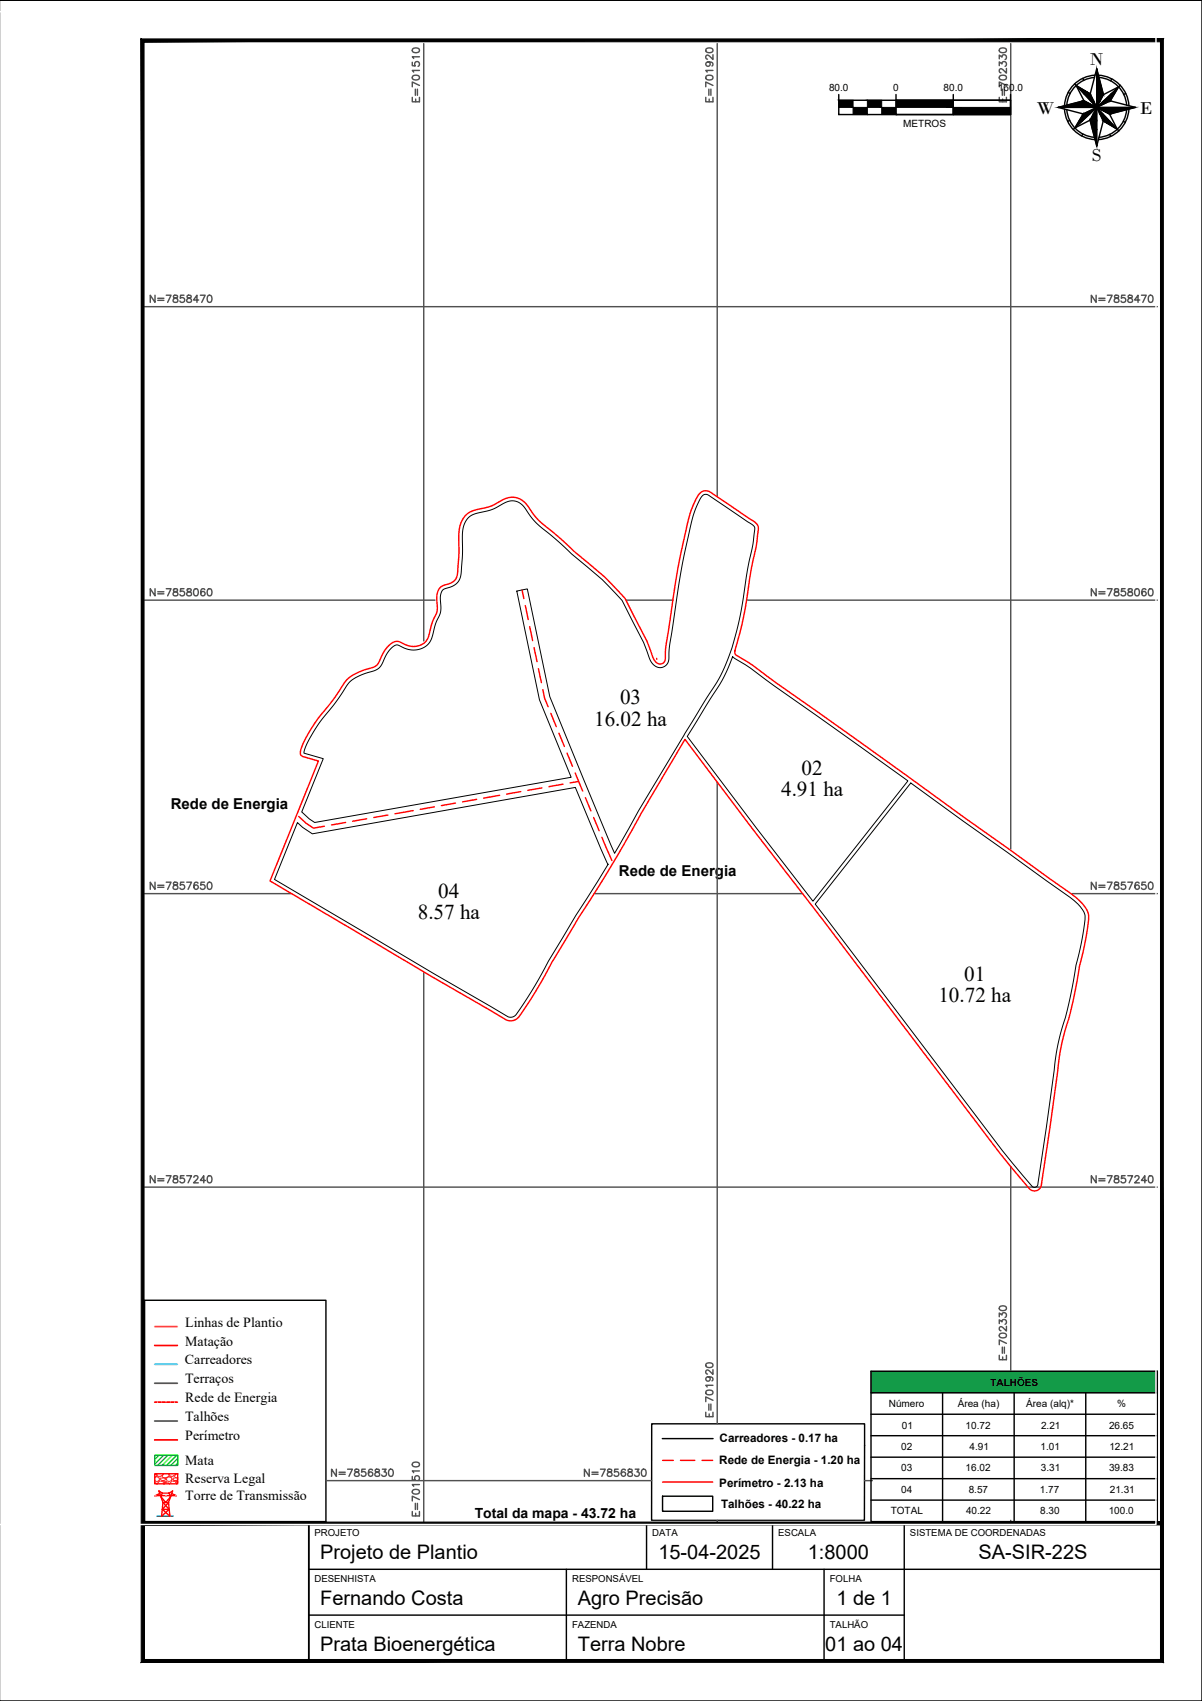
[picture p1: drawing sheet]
<svg xmlns="http://www.w3.org/2000/svg" width="210mm" height="297mm" viewBox="0 0 210 297" stroke-linecap="round" stroke-linejoin="round" font-family="sans-serif">
<!-- layer: Rede de Energia -->
<g fill="none" stroke="#f00" stroke-width=".25">
<path d="M91.2 103l.3 1.5M91.7 105.8l.5 2.4M92.5 109.4l.5 2.5M93.3 113.1l.5 2.4M94 116.8l.5 2.4M83.2 139.6l-2.4 .4M87.2 138.9l-2.7 .5M90.9 138.2l-2.4 .5M94.6 137.6l-2.4 .4M94.8 120.4l.3 1.5 .6 1.5M96.2 124.6l.9 2.3M97.6 128l1 2.4"/>
<path d="M98.3 136.9l-2.4 .5M99 131.5l1 2.3M100.4 135l1.3 3.1M101 136.5l-1.4 .2M102.2 139.3l1 2.3M52.2 142.6l1.2 1.1 1.3 .9 2-.3M60.3 143.6l-2.4 .5M64 143l-2.4 .4M67.7 142.3l-2.4 .5M72.2 141.5l-3.2 .6M75.8 140.9l-2.4 .4M79.5 140.2l-2.4 .5"/>
<path d="M103.7 142.8l.9 2.3M105.1 146.2l1.8 4.1"/>
</g>
<path d="M81.3 90a4 4 0 0 1 2.3-1.1l2.1-.5 1.5-.8a3.4 3.4 0 0 1 5.3 1.2 11.1 11.1 0 0 0 2.9 3.2l10.2 8.8 3.6 3.7 3.8 7.4 1 2.8a1.25 1.25 0 0 0 1.9 1l.3-.5 .1-2.5 1.3-8.3a134.6 134.6 0 0 1 2.8-14.2 8.8 8.8 0 0 1 2-4.3 1.52 1.52 0 0 1 1.9 .2l6.6 4.5a2.1 2.1 0 0 1 1.5 1.8v.3a41.9 41.9 0 0 1-1.2 6.9l-1.3 8.1-1.6 6 .2 .6a49 49 0 0 1 7.1 5l14.1 9.9 38.3 27.6a4.6 4.6 0 0 1 2.1 3.2l-.5 3.9-1.3 6.1a76.3 76.3 0 0 1-2.7 11.5l-.6 3-1.7 12.4-1.5 10.1a1.23 1.23 0 0 1-2 .7l-5.2-6.4-55-72.2-7.5 12.8-5.3 9.2a419.5 419.5 0 0 0-12.8 21.3l-3.4 5.2a1.86 1.86 0 0 1-2.2 .5l-41.2-24.3 8.4-20.9-2.7-.8a.85 .85 0 0 1-.3-1.3 23.4 23.4 0 0 1 3.7-6.2l2.1-2.8 1.5-2.2a6.9 6.9 0 0 1 4.8-2.9 1.96 1.96 0 0 0 1.6-1.4 6.2 6.2 0 0 1 2.1-2.9 1.44 1.44 0 0 1 1.7-.2l.6 .3a2.89 2.89 0 0 0 4.3-2.1l.5-1.8 .8-1.8v-1.8a2.38 2.38 0 0 1 1.1-2.8l.8-.2a2.14 2.14 0 0 0 1.7-2.4l.2-3.1v-2.3a5.9 5.9 0 0 1 .9-3.8zM114.7 115.1h.1" fill="none" stroke="#f00" stroke-width=".25"/>
<!-- layer: Legenda -->
<path d="M25.3 227.1h31.6v38.6h-31.6zM113.8 248.6h37.2l-.1 16.9h-37.1zM115.7 261.3h8.8v2.6h-8.8z" fill="none" stroke="#000" stroke-width=".25"/>
<path d="M27 257.4h4v1.7h-4zM115.7 258.8h8.8M115.7 255h1.9M118.8 255h2.5M122.6 255h1.9" fill="none" stroke="#f00" stroke-width=".25"/>
<!-- layer: 0 -->
<path d="M115.7 251.2h8.8" fill="none" stroke="#000" stroke-width=".25"/>
<path d="M-.1 2h202v264.2h-202M25.3 7.6h176.8v258.1h-176.8z" fill="none" stroke="#fff" stroke-width=".25"/>
<!-- layer: PERIMETRO -->
<g fill="none" stroke="#cd2027" stroke-width=".17">
<path d="M27 258.9l.4 .2M27 258l.4-.1 .3 .1 .2 .3-.2 .3-.3 .1-.4-.1M27 258h.1M27.1 257.4l.3 .1-.1 .3-.3 .1M27.4 257.4l.2 .4h.4l.5-.4M27.4 259.1h.1M27.4 259.1l.5-.5 .5 .1 .2 .4M28.1 258.1l-.1 .2 .2 .3 .5-.1 .2-.2-.4-.2h-.4M28.5 257.4h.1M28.6 258.7h.4l-.3 .2zM28.6 257.4l-.3 .4 .1 .2 .6 .1 .4-.3 .1-.3-.2-.1M28.7 259.1l.2-.2 .6 .2"/>
<path d="M28.7 259.1h.1M29 258.3l.2 .3 .3 .1 .4-.1 .1-.3-.1-.3-.4-.1-.3 .1-.1 .3M29.5 257.4l.2 .4h.5l.5-.4M29.6 259.1l.5-.5 .5 .1 .2 .4M29.6 259.1h.1M30.2 258.1l.8 .1M30.2 258.1v.2l.2 .3 .5-.1 .1-.1M30.8 257.4l-.3 .4 .1 .2h.4M30.9 259.1h.1M31 259l-.1 .1M31 258.7h-.2l.1 .2 .1-.1"/>
</g>
<!-- layer: Legenda -->
<path d="M27 231.7h4" fill="none" stroke="#ffbf00" stroke-width=".3"/>
<path d="M27 235h4M27 244.8h.4M27 251.4h4M27.6 244.8h.5M28.4 244.8h.5M29.1 244.8h.5M29.9 244.8h.5M30.6 244.8h.4" fill="none" stroke="#f00" stroke-width=".3"/>
<path d="M27 238.3h4" fill="none" stroke="#00bfff" stroke-width=".3"/>
<path d="M27 241.6h4M27 248.1h4" fill="none" stroke="#545454" stroke-width=".3"/>
<!-- layer: App -->
<path d="M27.8 254.1l-.8 .8M28.5 254.1l-1.5 1.6M29.3 254.1l-1.8 1.8M30.1 254.1l-1.8 1.8M30.8 254.1l-1.7 1.8M31 254.7l-1.2 1.2M31 255.5l-.4 .4" fill="none" stroke="#0f0" stroke-width=".25"/>
<!-- layer: Legenda -->
<path d="M27 254.1h4v1.8h-4z" fill="none" stroke="#0f0" stroke-width=".25"/>
<!-- layer: Torre -->
<path d="M27.9 260.8l-.8 .4h3.6l-.7-.4M28.3 260.7h1.2l.3 .7-.9 1-.8-1zM28.3 263.6h1.2M28.3 260.7l-.6-.3 .8 2M28.5 262.4l1 1.2-1.3 1.2zM29.4 262.4l.3 2.4-1.4-1.2zM29.5 260.7l.6-.3-.7 2h-.9" fill="none" stroke="#f00" stroke-width=".25"/>
<path d="M27.4 264.8h2.9" fill="none" stroke="#00f" stroke-width=".25"/>
<!-- layer: aisladores -->
<g fill="none" stroke="#f0f" stroke-width=".25">
<path d="M27.1 261.2h.1M27.1 261.3h.1M28.9 261.2h.1M28.9 261.3h.1M30.7 261.2h.1M30.7 261.3h.1"/>
<circle cx="27.1" cy="261.3" r=".01"/>
<circle cx="28.9" cy="261.3" r=".01"/>
<circle cx="30.7" cy="261.3" r=".01"/>
</g>
<!-- layer: MALHA -->
<g fill="none" stroke="#505050" stroke-width=".25">
<path d="M74 7.6v104.3M125.2 7.6v79.1M174.5 17v.8h1.3v-.8M174.5 11.5v-.7l.5 .4a.42 .42 0 0 1 .7-.3 .42 .42 0 0 1-.2 .7M174.5 10.3v-.7l.5 .4a.42 .42 0 0 1 .7-.3 .42 .42 0 0 1-.2 .7M174.6 13.3l.4-.2a.53 .53 0 0 1 .8 .5 .72 .72 0 0 1-1.3 0zM174.6 8.5l.4-.1a.53 .53 0 0 1 .8 .4 .72 .72 0 0 1-1.3 0zM175 15.6v1M175.1 17.3v.5M175.4 15.6v1M175.8 14.9l-1.3-.6v.9M175.8 11.9v.9l-.6-.6-.5-.2-.2 .2v.3l.3 .2"/>
<path d="M176.5 7.6v140.7M25.3 53.6h176.8M27.1 51.6v1.2l-.9-1.2v1.2M27.5 52.1h1.1M27.5 52.4h1.1M29 51.6h.9l-.6 1.2M30.3 51.6v.4l.4 .1a.36 .36 0 0 1 .4 .3 .36 .36 0 0 1-.3 .4l-.5-.1-.1-.3 .2-.2 .5-.2 .1-.3a.47 .47 0 0 0-.7-.1zM32.1 51.6h-.6v.5a.44 .44 0 0 1 .6 0 .44 .44 0 0 1 0 .6 .44 .44 0 0 1-.7-.1M32.7 51.6v.4l.4 .1a.36 .36 0 0 1 .3 .3 .36 .36 0 0 1-.3 .4l-.4-.1-.1-.3 .2-.2 .5-.2 .1-.3a.47 .47 0 0 0-.7-.1zM34.7 52.4h-.9l.6-.8v1.2M35 51.6h.8l-.6 1.2M36.4 51.6a.4 .4 0 0 1 .5 .2l.1 .3a.54 .54 0 0 1-.5 .7 .79 .79 0 0 1-.1-1.2z"/>
<path d="M191.4 51.6v1.2l-.8-1.2v1.2M191.9 52.1h1.1M191.9 52.4h1.1M193.4 51.6h.8l-.6 1.2M194.7 51.6v.4l.3 .1a.36 .36 0 0 1 .4 .3 .36 .36 0 0 1-.3 .4l-.4-.1-.1-.1a.63 .63 0 0 1 .7-.6v-.3a.47 .47 0 0 0-.6-.1zM196.5 51.6h-.6l-.1 .5a.44 .44 0 0 1 .7 0 .44 .44 0 0 1-.1 .6 .44 .44 0 0 1-.6-.1M197.1 51.6v.4l.3 .1a.36 .36 0 0 1 .4 .3 .36 .36 0 0 1-.3 .4l-.4-.1-.2-.1a.63 .63 0 0 1 .8-.6v-.3a.47 .47 0 0 0-.6-.1zM199 52.4h-.9l.6-.8v1.2M199.3 51.6h.9l-.6 1.2M200.7 51.6a.41 .41 0 0 1 .6 .2l.1 .3a.53 .53 0 0 1-.5 .7 .8 .8 0 0 1-.2-1.2zM25.3 104.8h50.7M27.1 102.8v1.3l-.9-1.3v1.3"/>
<path d="M27.5 103.3h1.1M27.5 103.7h1.1M29 102.8h.9l-.6 1.3M30.3 102.9v.3l.4 .1a.36 .36 0 0 1 .4 .4 .36 .36 0 0 1-.3 .4l-.5-.1-.1-.4 .2-.2 .5-.2 .1-.2a.47 .47 0 0 0-.7-.1zM32.1 102.8h-.6v.5a.44 .44 0 0 1 .6 0 .44 .44 0 0 1 0 .7 .44 .44 0 0 1-.7-.2M32.7 102.9v.3l.4 .1a.36 .36 0 0 1 .3 .4 .36 .36 0 0 1-.3 .4l-.4-.1-.1-.4 .2-.2 .5-.2 .1-.2a.47 .47 0 0 0-.7-.1zM34 102.9a.4 .4 0 0 1 .6 .1v.3a.54 .54 0 0 1-.4 .8 .79 .79 0 0 1-.2-1.2zM35.8 103l-.1-.1a.4 .4 0 0 0-.6 .1 .72 .72 0 0 0 .3 1.1 .39 .39 0 0 0 .4-.4 .39 .39 0 0 0-.3-.4 .39 .39 0 0 0-.5 .3M36.4 102.9a.4 .4 0 0 1 .5 .1l.1 .3a.54 .54 0 0 1-.5 .8 .79 .79 0 0 1-.1-1.2zM109.3 104.8h8.2M130.4 104.8h71.7M191.4 102.8v1.3l-.8-1.3v1.3"/>
<path d="M191.9 103.3h1.1M191.9 103.7h1.1M193.4 102.8h.8l-.6 1.3M194.7 102.9v.3l.3 .1a.36 .36 0 0 1 .4 .4 .36 .36 0 0 1-.3 .4l-.4-.1-.1-.2a.63 .63 0 0 1 .7-.6v-.2a.47 .47 0 0 0-.6-.1zM196.5 102.8h-.6l-.1 .5a.44 .44 0 0 1 .7 0 .44 .44 0 0 1-.1 .7 .44 .44 0 0 1-.6-.2M197.1 102.9v.3l.3 .1a.36 .36 0 0 1 .4 .4 .36 .36 0 0 1-.3 .4l-.4-.1-.2-.2a.63 .63 0 0 1 .8-.6v-.2a.47 .47 0 0 0-.6-.1zM198.3 102.9a.4 .4 0 0 1 .6 .1l.1 .3a.53 .53 0 0 1-.5 .8 .8 .8 0 0 1-.2-1.2zM200.1 103l-.1-.1a.41 .41 0 0 0-.6 .1 .73 .73 0 0 0 .3 1.1 .39 .39 0 0 0 .5-.4 .39 .39 0 0 0-.4-.4 .39 .39 0 0 0-.4 .3M200.7 102.9a.41 .41 0 0 1 .6 .1l.1 .3a.53 .53 0 0 1-.5 .8 .8 .8 0 0 1-.2-1.2zM125.2 136.6v112M25.3 156.1h25.6M27.1 154.1v1.2l-.9-1.2v1.2"/>
<path d="M27.5 154.6h1.1M27.5 154.9h1.1M29 154.1h.9l-.6 1.2M30.3 154.1v.4l.4 .1a.36 .36 0 0 1 .4 .3 .36 .36 0 0 1-.3 .4l-.5-.1-.1-.1a.63 .63 0 0 1 .7-.6l.1-.3a.47 .47 0 0 0-.7-.1zM32.1 154.1h-.6v.5a.44 .44 0 0 1 .6 0 .44 .44 0 0 1 0 .6 .44 .44 0 0 1-.7-.1M32.6 154.1h.8l-.6 1.2M34.6 154.2l-.1-.1a.4 .4 0 0 0-.6 .2 .74 .74 0 0 0 .3 1 .39 .39 0 0 0 .4-.3 .39 .39 0 0 0-.3-.5 .39 .39 0 0 0-.4 .4M35.7 154.1h-.6l-.1 .5a.44 .44 0 0 1 .7 0 .44 .44 0 0 1-.1 .6 .44 .44 0 0 1-.6-.1M36.4 154.1a.4 .4 0 0 1 .5 .2l.1 .3a.54 .54 0 0 1-.5 .7 .8 .8 0 0 1-.1-1.2zM103.8 156.1h36.4M187.2 156.1h14.9M191.4 154.1v1.2l-.8-1.2v1.2"/>
<path d="M191.9 154.6h1.1M191.9 154.9h1.1M193.4 154.1h.8l-.6 1.2M194.7 154.1v.4l.3 .1a.36 .36 0 0 1 .4 .3 .36 .36 0 0 1-.3 .4l-.4-.1-.1-.1a.63 .63 0 0 1 .7-.6v-.3a.47 .47 0 0 0-.6-.1zM196.5 154.1h-.6l-.1 .5a.44 .44 0 0 1 .7 0 .44 .44 0 0 1-.1 .6 .44 .44 0 0 1-.6-.1M196.9 154.1h.9l-.6 1.2M198.9 154.2v-.1a.4 .4 0 0 0-.6 .2 .73 .73 0 0 0 .3 1 .39 .39 0 0 0 .4-.4 .39 .39 0 0 0-.4-.4 .39 .39 0 0 0-.4 .4M200 154.1h-.6v.5a.44 .44 0 0 1 .7 0 .44 .44 0 0 1-.1 .6 .44 .44 0 0 1-.7-.1M200.7 154.1a.4 .4 0 0 1 .6 .2l.1 .3a.53 .53 0 0 1-.5 .7 .81 .81 0 0 1-.2-1.2zM74 169.7v96M25.3 207.3h176.8M27.1 205.3v1.3l-.9-1.3v1.3"/>
<path d="M27.5 205.8h1.1M27.5 206.2h1.1M29 205.3h.9l-.6 1.3M30.3 205.4v.3l.4 .1a.36 .36 0 0 1 .4 .4 .36 .36 0 0 1-.3 .4l-.5-.1-.1-.2a.63 .63 0 0 1 .7-.6l.1-.2a.48 .48 0 0 0-.7-.1zM32.1 205.3h-.6v.5a.44 .44 0 0 1 .6 0 .44 .44 0 0 1 0 .7 .44 .44 0 0 1-.7-.2M32.6 205.3h.8l-.6 1.3M33.9 205.6l.2-.3 .4 .1 .1 .1-.2 .5-.6 .6h.8M35.9 206.1h-.9l.6-.8v1.3M36.4 205.4a.4 .4 0 0 1 .5 .1l.1 .3a.54 .54 0 0 1-.5 .8 .8 .8 0 0 1-.1-1.2zM176.5 203.7v35.5M191.4 205.3v1.3l-.8-1.3v1.3M191.9 205.8h1.1"/>
<path d="M191.9 206.2h1.1M193.4 205.3h.8l-.6 1.3M194.7 205.4v.3l.3 .1a.36 .36 0 0 1 .4 .4 .36 .36 0 0 1-.3 .4l-.4-.1-.1-.2a.63 .63 0 0 1 .7-.6v-.2a.48 .48 0 0 0-.6-.1zM196.5 205.3h-.6l-.1 .5a.44 .44 0 0 1 .7 0 .44 .44 0 0 1-.1 .7 .44 .44 0 0 1-.6-.2M196.9 205.3h.9l-.6 1.3M198.2 205.6l.2-.3 .4 .1 .1 .1-.2 .5-.6 .6h.9M200.2 206.1h-.9l.6-.8v1.3M200.7 205.4a.41 .41 0 0 1 .6 .1l.1 .3a.53 .53 0 0 1-.5 .8 .81 .81 0 0 1-.2-1.2zM174.5 236.7v.7h1.3v-.7M174.5 231.1v-.6l.5 .3a.42 .42 0 0 1 .7-.3 .42 .42 0 0 1-.2 .8M174.5 229.9v-.6l.5 .3a.42 .42 0 0 1 .7-.3 .42 .42 0 0 1-.2 .8M174.6 233l.4-.2a.53 .53 0 0 1 .8 .5 .72 .72 0 0 1-1.3 0z"/>
<path d="M174.6 228.2l.4-.2a.53 .53 0 0 1 .8 .5 .72 .72 0 0 1-1.3 0zM175 235.2v1.1M175.1 237v.4M175.4 235.2v1.1M175.8 234.6l-1.3-.6v.8M175.8 231.6v.8l-.6-.6-.5-.1-.2 .2v.2l.3 .3M56.9 258.6h56.9M58.7 256.6v1.2l-.8-1.2v1.2M59.2 257.1h1.1M59.2 257.4h1.1M60.7 256.6h.8l-.6 1.2M62 256.6v.4l.4 .1a.36 .36 0 0 1 .3 .3 .36 .36 0 0 1-.3 .4l-.4-.1-.1-.3 .2-.2 .5-.2 .1-.3a.48 .48 0 0 0-.7-.1z"/>
<path d="M63.8 256.6h-.6l-.1 .5a.44 .44 0 0 1 .7 0 .44 .44 0 0 1-.1 .6 .44 .44 0 0 1-.6-.1M65 256.7v-.1a.4 .4 0 0 0-.6 .2 .73 .73 0 0 0 .3 1 .39 .39 0 0 0 .4-.3 .39 .39 0 0 0-.3-.5 .39 .39 0 0 0-.5 .4M65.6 256.6v.4l.3 .1a.36 .36 0 0 1 .4 .3 .36 .36 0 0 1-.3 .4l-.4-.1-.1-.3 .1-.2 .6-.2v-.3a.48 .48 0 0 0-.6-.1zM66.8 256.6h.6l-.3 .4a.42 .42 0 0 1 .3 .7 .42 .42 0 0 1-.7-.1M68 256.6a.4 .4 0 0 1 .6 .2l.1 .3a.54 .54 0 0 1-.5 .7 .79 .79 0 0 1-.2-1.2zM102.9 256.6v1.2l-.8-1.2v1.2M103.4 257.1h1M103.4 257.4h1M104.9 256.6h.8l-.6 1.2M106.2 256.6v.4l.3 .1a.36 .36 0 0 1 .4 .3 .36 .36 0 0 1-.3 .4l-.4-.1-.2-.1a.63 .63 0 0 1 .8-.6v-.3a.48 .48 0 0 0-.6-.1zM108 256.6h-.6l-.1 .5a.44 .44 0 0 1 .7 0 .44 .44 0 0 1-.1 .6 .44 .44 0 0 1-.7-.1M109.2 256.7l-.1-.1a.41 .41 0 0 0-.6 .2 .73 .73 0 0 0 .3 1 .39 .39 0 0 0 .5-.4 .39 .39 0 0 0-.4-.4 .39 .39 0 0 0-.4 .4"/>
<path d="M109.7 256.6v.4l.4 .1a.36 .36 0 0 1 .4 .3 .36 .36 0 0 1-.3 .4l-.5-.1-.1-.1a.63 .63 0 0 1 .7-.6l.1-.3a.48 .48 0 0 0-.7-.1zM110.9 256.6h.7l-.4 .4a.42 .42 0 0 1 .3 .7 .42 .42 0 0 1-.7-.1M112.2 256.6a.4 .4 0 0 1 .6 .2v.3a.53 .53 0 0 1-.4 .7 .8 .8 0 0 1-.2-1.2zM151 258.6h1.3M125.2 265.5v.2M176.5 265.5v.2"/>
</g>
<path d="M81.8 90.4a3.6 3.6 0 0 1 2-.9l2-.5 1.7-.8a2.73 2.73 0 0 1 3.6-.1l.6 .7a12.1 12.1 0 0 0 3.3 3.7l10.2 8.7 3.4 3.7 3.8 7.3 1 2.8a1.95 1.95 0 0 0 2.7 1.3 2.3 2.3 0 0 0 .7-2.3l1.5-10.5a132.8 132.8 0 0 1 2.6-12.9 9.7 9.7 0 0 1 1.9-4.1 .9 .9 0 0 1 1.1 .1l7.1 4.8a1.06 1.06 0 0 1 .8 1.2 41.2 41.2 0 0 1-1.3 6.8l-.7 5a39.7 39.7 0 0 1-5 15.3l-5.2 8.4-8.1 13.4-4.2 7.5-11.3-27.3-3.9-18.9-1.9 .4 4 19 5.5 13.5-44.7 7.9-1-.6-1.3-1.2 3.7-9.3-3.3-1a3.3 3.3 0 0 1 .7-2.1l1.7-2.8 3-3.8 2-3a6.9 6.9 0 0 1 4.6-2.6 2.46 2.46 0 0 0 1.8-1.6 6 6 0 0 1 1.6-2.6l.2-.1a.87 .87 0 0 1 1.1-.1 3.9 3.9 0 0 0 5-.4l.6-1a13.4 13.4 0 0 1 1.4-4.1l.2-1-.1-1.3a2.63 2.63 0 0 1 .4-1.9l1-.5a2.74 2.74 0 0 0 2.3-2.9l.2-3.1-.1-2.4a5.8 5.8 0 0 1 .6-3.1zM127.9 114.7l.1 .1a51.2 51.2 0 0 1 7.2 5l23.3 16.6-16.5 21-9.9-12.8-12.1-16 3.3-5.4a36 36 0 0 0 4-6.9zM159 136.7l27.9 20a5.5 5.5 0 0 1 2.6 3.2 40 40 0 0 1-1.6 8.6 79 79 0 0 1-2.9 12.9l-.6 3.1-3.2 22.3-.2 .4-.4 .1-.3-.1-5.2-6.2-32.7-43.1zM51.9 143.6l1 .9 1.6 1.1 46-8.1 4.4 10.8 1.3 2.6a414.6 414.6 0 0 0-12.8 21.2l-3.2 5a1.23 1.23 0 0 1-1.5 .5l-40.8-24z" fill="none" stroke="#000" stroke-width=".17"/>
<path d="M152.1 239.5h50l-50 3.7zM152.1 243.2h50v-3.7z" fill="#139b48" stroke="#139b48" stroke-width=".17"/>
<path d="M152.1 239.5h50v26.2h-50zM152.1 243.2h50M152.1 247h50M152.1 250.7h50M152.1 254.5h50M152.1 258.2h50M164.6 243.2v22.5M177.1 243.2v22.5M189.6 243.2v22.5M152.1 262h50" fill="none" stroke="#000" stroke-width=".25"/>
<!-- layer: FOLHAS ABNT -->
<path d="M26 7.9h32v25.6h-32zM166.4 267.8h27.3v27.4h-27.3z" fill="none" stroke="#fff" stroke-width=".25"/>
<g fill="#000" stroke="#000" stroke-width=".17">
<path d="M25.2 7.3h177.5l.5-.5zM24.7 6.8h178.5l-178 .5zM24.7 6.8l.5 283v-282.5zM24.7 6.8l.5 283-.5 .5zM25.2 289.8l-.5 .5 178-.5zM24.7 290.3l178-.5 .5 .5zM202.7 7.3v282.5l.5 .5zM202.7 7.3l.5-.5v283.5z"/>
<path d="M24.9 265.8v.5l178-.5zM24.9 266.3l178-.5v.5z"/>
</g>
<path d="M-.1 0h210v297h-210M53.9 274h149M98.9 274v16M112.9 266v8M134.9 266v8M143.9 274v16M157.9 266v24M53.9 290v-24v24M53.9 282h104" fill="none" stroke="#000" stroke-width=".25"/>
<!-- layer: VPORTS -->
<path d="M24.9 7h178v283h-178z" fill="none" stroke="#000" stroke-width=".17"/>
<g fill="#000" stroke="#000" stroke-width=".17">
<path d="M187.9 14.9l.4 .3h-.2zM189.2 17.6h.1zM190.5 17.6h.5l.5 1.2zM191.5 12l.8 2.9h-.8zM191.5 17.6h.6l-.6 1.2zM189.2 19.9l2.3-1.1-1.2 1.1zM191.5 18.8v1.1h-.6zM191.5 18.8l1.1 1.1h-.5zM191.5 18.8h6.8l-4.4 1.1zM194 16.4h.6l-.7 1.2zM194 16.4l1.3-1.2-.7 1.2zM188.4 21.1h.6l-1.3 1.2z"/>
<path d="M190.4 21h1.1v1.6zM192.7 21.1h1l1.2 1.2z"/>
<path d="M146.5 17.5l2.5 1.3v-1.3zM146.5 17.5l2.5 1.3h-2.5z"/>
<path d="M149 18.8l2.5 1.2v-1.2zM149 18.8l2.5 1.2h-2.5z"/>
<path d="M151.5 17.5l2.5 1.3v-1.3zM151.5 17.5l2.5 1.3h-2.5z"/>
<path d="M154 18.8l2.5 1.2v-1.2zM154 18.8l2.5 1.2h-2.5z"/>
<path d="M156.5 17.5l10 1.3v-1.3zM156.5 17.5l10 1.3h-10z"/>
<path d="M166.5 18.8l10 1.2v-1.2zM166.5 18.8l10 1.2h-10z"/>
<path d="M188.1 15.2l2.3 1.2zM188.1 15.2l2.3 1.2h-1.1z"/>
<path d="M189.2 17.6l2.3 1.2zM184.8 18.8l4.4-1.2 2.3 1.2z"/>
<path d="M189.2 19.9l-.2 1.2 1.3-1.2zM189.2 19.9l-.2 1.2h-.6z"/>
<path d="M189.3 16.4l1.7 1.2-.6-1.2zM189.3 16.4l1.7 1.2h-.5z"/>
<path d="M191.5 18.8l2.4 1.1zM193.7 19.9h.2z"/>
<path d="M190.9 19.9l.6 1.1v-1.1zM190.9 19.9l.6 1.1h-1.1z"/>
<path d="M191.5 14.9l1.2 1.6-.4-1.6zM191.5 14.9l1.2 1.6h-1.2z"/>
<path d="M192.1 19.9l1.6 1.2-1.1-1.2zM192.1 19.9l1.6 1.2h-1z"/>
<path d="M191.5 16.5l.6 1.1 .6-1.1zM191.5 16.5l.6 1.1h-.6z"/>
<path d="M192.7 17.6h1.2l.1-1.2zM191.5 18.8l1.2-1.2h1.2z"/>
<path d="M190.4 21l.4 1.6h.7zM190.8 22.6h.7v2.9z"/>
<path d="M192.7 21.1l2.2 1.2zM194.7 22.3l.4 .3z"/>
</g>
<g fill="none" stroke="#000" stroke-width=".25">
<path d="M146.5 17.5h30v2.5h-30zM146.5 16.5v1M156.5 17.5h10v2.5h-10zM156.5 16.5v1M166.5 17.5h10v2.5h-10zM166.5 16.5v1M176.5 16.5v1M184.8 18.8h13.5M185.9 19a5.6 5.6 0 0 0 5.3 5.4M186.3 19.1a5.2 5.2 0 0 0 4.8 4.9M186.5 16.1l.4 .2M187.7 14.7l3.8 4.1-4.1 3.8"/>
<path d="M189.1 13.7l.1 .3M189.2 19.9l-1.5 2.4 2.7-1.3M189.3 17.6l-4.5 1.2 4.4 1.1M190.4 16.4l1.1-4.4 1.2 4.5M190.4 16.4l-2.5-1.5 1.4 2.7M190.4 16.4l1.1 2.4-2.2-1.2M191.1 13.5a5.2 5.2 0 0 0-4.8 4.9M191.2 13.1a5.6 5.6 0 0 0-5.3 5.4M191.5 12v13.5M191.5 18.8l3.9 4.1M191.5 18.8l-1.1 2.2M191.5 18.8l-2.3 1.1"/>
<path d="M191.8 13.1a5.6 5.6 0 0 1 5.3 5.4M191.9 13.5a5.2 5.2 0 0 1 4.8 4.9M192.7 16.5l2.6-1.3-1.4 2.4M192.7 16.5l-1.2 2.3M193.8 19.9l1.3 2.7-2.4-1.5M193.8 19.9l-2.3-1.1 1.2 2.3M193.9 17.6l4.4 1.2-4.5 1.1M193.9 17.6l-2.4 1.2M194.1 13.8l-.1 .3M195.6 14.9l-4.1 3.9M196.6 16.3l-.4 .2M196.7 19.1a5.2 5.2 0 0 1-4.8 4.9"/>
<path d="M197.1 19a5.6 5.6 0 0 1-5.3 5.4M186.8 21l-.4 .2M189.1 23.4l-.2 .3M190.4 21l1.1 4.5 1.2-4.4M193.8 23.5l.2 .3M196.2 21.2l.3 .2"/>
</g>
<g font-size="4" fill="#505050">
<text x="74.4" y="19" transform="rotate(-90 74.4 19)">E=701510</text>
<text x="125.6" y="19" transform="rotate(-90 125.6 19)">E=701920</text>
<text x="125.6" y="248.7" transform="rotate(-90 125.6 248.7)">E=701920</text>
<text x="74.4" y="266" transform="rotate(-90 74.4 266)">E=701510</text>
</g>
<g font-size="3.7">
<text x="108.3" y="123">03</text>
<text x="103.8" y="126.7">16.02 ha</text>
<text x="140" y="135.3">02</text>
<text x="136.4" y="139">4.91 ha</text>
<text x="73" y="160.6">8.57 ha</text>
<text x="76.5" y="156.8">04</text>
<text x="168.4" y="171.3">01</text>
<text x="163.9" y="175">10.72 ha</text>
</g>
<g font-size="3.5">
<text x="55.9" y="272.3">Projeto de Plantio</text>
<text x="115" y="272.3">15-04-2025</text>
<text x="141.1" y="272.3">1:8000</text>
<text x="170.9" y="272.3">SA-SIR-22S</text>
<text x="55.9" y="280.3">Fernando Costa</text>
<text x="100.9" y="280.3">Agro Precisão</text>
<text x="146" y="280.3">1 de 1</text>
<text x="55.9" y="288.3">Prata Bioenergética</text>
<text x="100.9" y="288.3">Terra Nobre</text>
<text x="144.1" y="288.3">01 ao 04</text>
</g>
<g font-size="3.1">
<text x="190.3" y="11.3">N</text>
<text x="181" y="20">W</text>
<text x="199" y="20">E</text>
<text x="190.7" y="28.2">S</text>
</g>
<g font-size="2.6">
<text x="29.8" y="141.3">Rede de Energia</text>
<text x="108.1" y="152.9">Rede de Energia</text>
</g>
<g font-size="2.4">
<text x="32.3" y="231.8">Linhas de Plantio</text>
<text x="32.3" y="238.3">Carreadores</text>
<text x="32.4" y="235">Matação</text>
<text x="32.3" y="241.5">Terraços</text>
<text x="32.4" y="244.9">Rede de Energia</text>
<text x="32.3" y="248.2">Talhões</text>
<text x="32.4" y="251.4">Perímetro</text>
<text x="32.4" y="255.8">Mata</text>
<text x="32.4" y="259.1">Reserva Legal</text>
<text x="32.4" y="262">Torre de Transmissão</text>
<text x="82.9" y="265">Total da mapa - 43.72 ha</text>
</g>
<g font-size="2">
<text x="125.7" y="251.7">Carreadores - 0.17 ha</text>
<text x="125.6" y="255.6">Rede de Energia - 1.20 ha</text>
<text x="125.6" y="259.6">Perímetro - 2.13 ha</text>
<text x="125.9" y="263.3">Talhões - 40.22 ha</text>
</g>
<g font-size="1.7">
<text x="144.8" y="15.9">80.0</text>
<text x="156" y="15.9">0</text>
<text x="164.8" y="15.9">80.0</text>
<text x="174.3" y="15.9">160.0</text>
<text x="157.7" y="22.1">METROS</text>
<text x="155.2" y="245.7">Número</text>
<text x="167.2" y="245.7">Área (ha)</text>
<text x="173" y="242.1">TALHÕES</text>
<text x="179.2" y="245.7">Área (alq)*</text>
<text x="195.1" y="245.7">%</text>
<text x="157.5" y="249.5">01</text>
<text x="168.6" y="249.5">10.72</text>
<text x="181.8" y="249.5">2.21</text>
<text x="193.7" y="249.5">26.65</text>
<text x="157.4" y="257">03</text>
<text x="157.4" y="253.2">02</text>
<text x="168.6" y="257">16.02</text>
<text x="169.3" y="253.2">4.91</text>
<text x="181.7" y="253.2">1.01</text>
<text x="181.8" y="257">3.31</text>
<text x="193.7" y="257">39.83</text>
<text x="193.7" y="253.2">12.21</text>
<text x="157.4" y="260.7">04</text>
<text x="169.2" y="260.7">8.57</text>
<text x="181.6" y="260.7">1.77</text>
<text x="193.8" y="260.7">21.31</text>
<text x="54.9" y="268.2">PROJETO</text>
<text x="113.9" y="268.2">DATA</text>
<text x="135.9" y="268.2">ESCALA</text>
<text x="155.5" y="264.5">TOTAL</text>
<text x="158.9" y="268.2">SISTEMA DE COORDENADAS</text>
<text x="168.7" y="264.5">40.22</text>
<text x="181.7" y="264.5">8.30</text>
<text x="193.6" y="264.5">100.0</text>
<text x="54.9" y="276.2">DESENHISTA</text>
<text x="99.9" y="276.2">RESPONSÁVEL</text>
<text x="144.9" y="276.2">FOLHA</text>
<text x="54.9" y="284.2">CLIENTE</text>
<text x="99.9" y="284.2">FAZENDA</text>
<text x="144.9" y="284.2">TALHÃO</text>
</g>
</svg>
